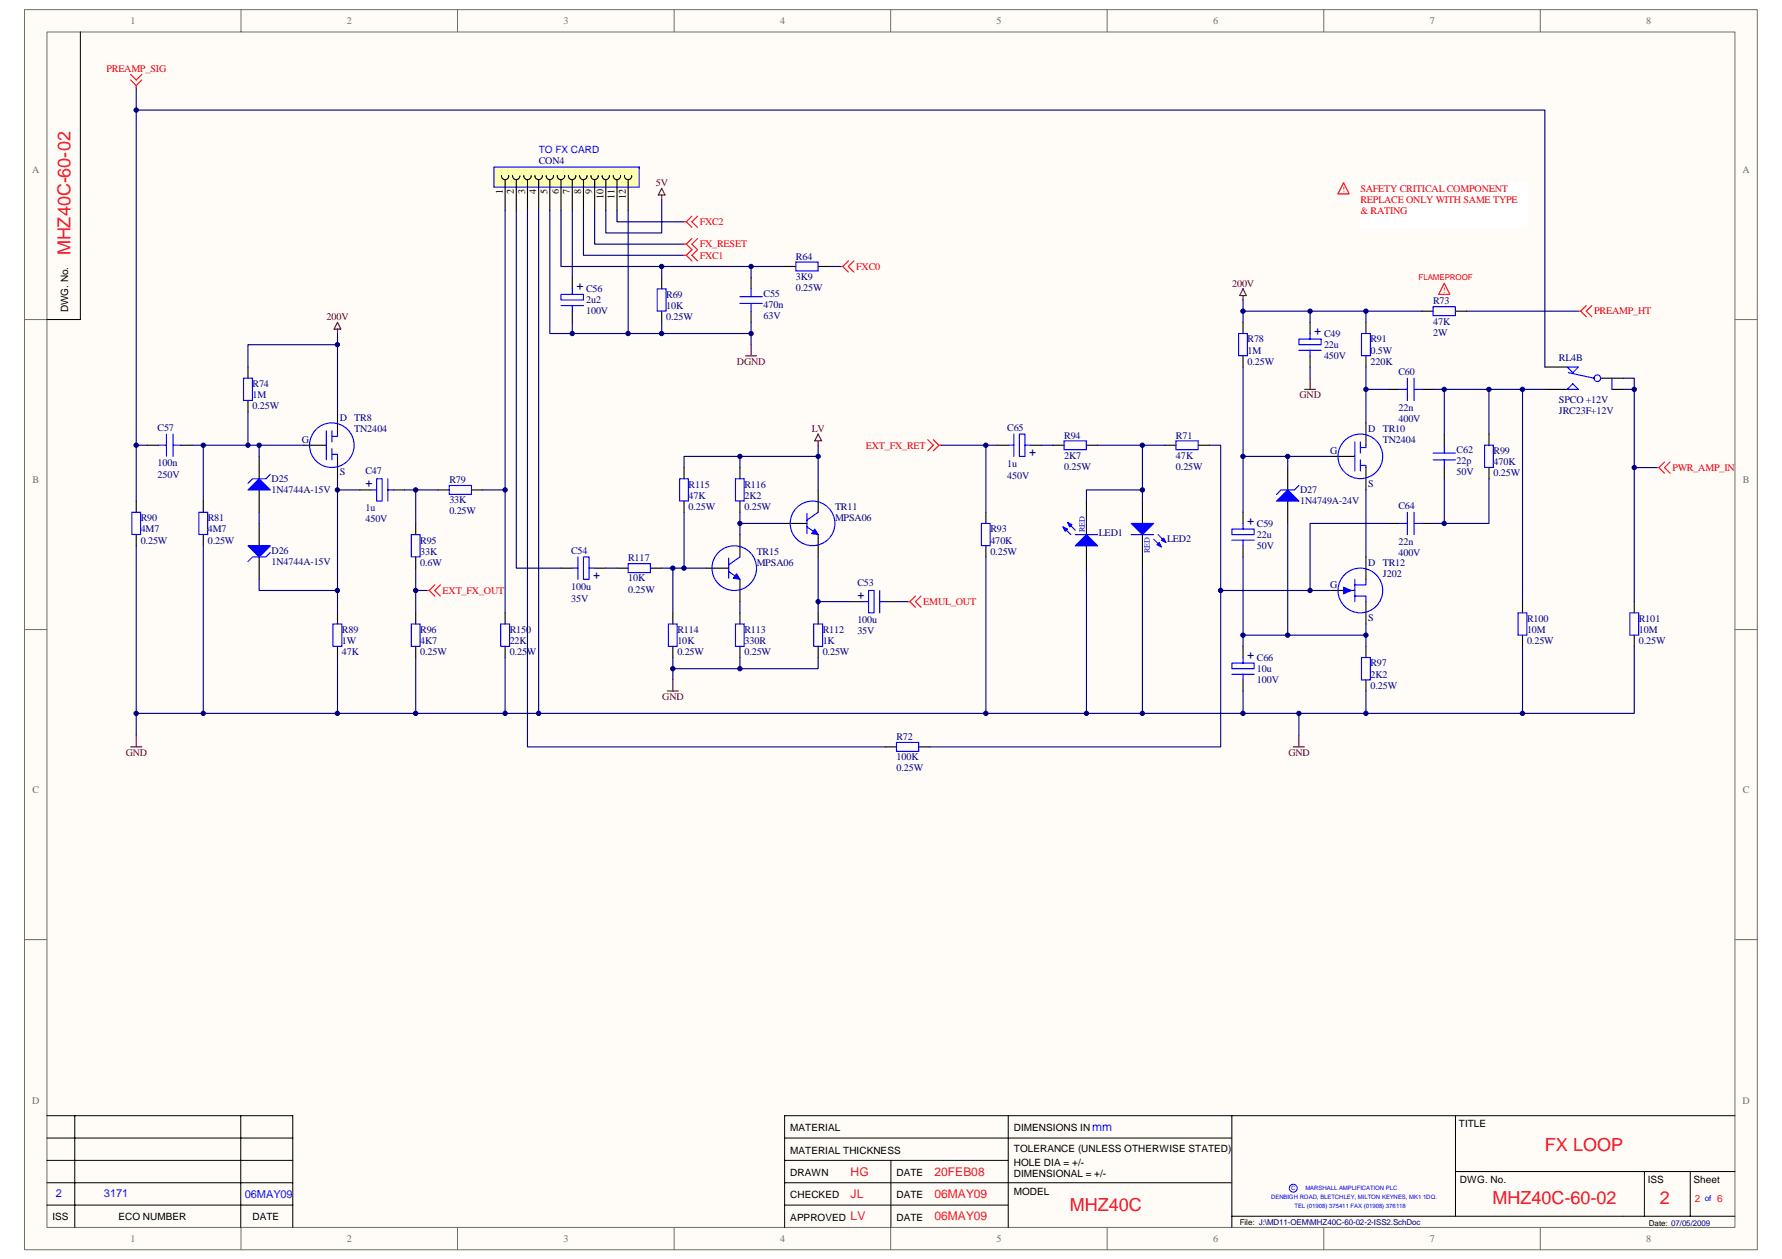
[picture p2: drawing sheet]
<svg xmlns="http://www.w3.org/2000/svg" width="297mm" height="210mm" viewBox="0 0 297 210" stroke-linecap="round" stroke-linejoin="round" font-family="sans-serif">
<path d="M4.1 1.6h288.8v206.8h-288.8z" fill="#fffcf8"/>
<path d="M4.1 1.6h288.8v206.8h-288.8z" fill="none" stroke="#706f64" stroke-width=".17"/>
<path d="M7.8 5.4h281.4v199.2h-281.4z" fill="#fffcf8"/>
<g fill="none" stroke="#706f64" stroke-width=".17">
<path d="M7.8 5.3h281.4v199.3h-281.4zM40.2 1.6v3.7M76.3 1.6v3.7M112.4 1.6v3.7M148.5 1.6v3.7M184.5 1.6v3.7M220.7 1.6v3.7M256.7 1.6v3.7M4.1 53.3h3.7M289.2 53.3h3.7M4.1 105h3.7M289.2 105h3.7"/>
<path d="M4.1 156.7h3.7M289.2 156.7h3.7M40.2 204.6v3.8M76.3 204.6v3.8M112.4 204.6v3.8M148.5 204.6v3.8M184.5 204.6v3.8M220.7 204.6v3.8M256.7 204.6v3.8"/>
</g>
<g fill="none" stroke="#000" stroke-width=".17">
<path d="M13.4 5.3v48h-5.6M7.8 186h41v18.6M7.8 189.7h41M7.8 193.5h41M7.8 197.2h41M12.5 186v18.6M40.1 186v18.6M130.8 189.7h74.5M130.8 193.5h37.3M130.8 197.2h74.5M148.5 193.5v11.1M168.1 186v18.6"/>
<path d="M205.3 186h-74.5v18.6M242.6 186v16.8M242.6 195.3h46.6M274.1 195.3v7.5M281.7 195.3v7.5M289.2 186h-83.9v18.6M7.8 200.9h41M130.8 200.9h37.3M205.3 202.8h83.9"/>
</g>
<path d="M214.9 198a.66 .66 0 0 1 1-.5 .66 .66 0 0 1 .1 1.1 .66 .66 0 0 1-1-.2l-.1-.3" fill="none" stroke="#00f" stroke-width=".17"/>
<path d="M82.3 27.9v3.3h24.2v-3.3z" fill-rule="evenodd" fill="#ffffb0" stroke="#00f" stroke-width=".19"/>
<g fill="none" stroke="#000" stroke-width=".19">
<path d="M83.6 29.3a.6 .6 0 0 0 .6 .7 .6 .6 0 0 0 .6-.7M84.2 30v5.1M85.4 29.3a.61 .61 0 0 0 .7 .7 .61 .61 0 0 0 .6-.7M86.1 30v5.1M87.3 29.3a.61 .61 0 0 0 .6 .7 .61 .61 0 0 0 .6-.7M87.9 30v5.1M89.2 29.3a.61 .61 0 0 0 .6 .7 .61 .61 0 0 0 .6-.7M89.8 30v5.1M91 29.3a.61 .61 0 0 0 .6 .7 .61 .61 0 0 0 .7-.7M91.6 30v5.1M92.9 29.3a.61 .61 0 0 0 .6 .7 .61 .61 0 0 0 .6-.7M93.5 30v5.1"/>
<path d="M94.8 29.3a.61 .61 0 0 0 .6 .7 .61 .61 0 0 0 .6-.7M95.4 30v5.1M96.6 29.3a.61 .61 0 0 0 .6 .7 .61 .61 0 0 0 .7-.7M97.3 30v5.1M98.5 29.3a.6 .6 0 0 0 .6 .7 .6 .6 0 0 0 .6-.7M99.1 30v5.1M100.4 29.3a.6 .6 0 0 0 .6 .7 .6 .6 0 0 0 .6-.7M101 30v5.1M102.2 29.3a.6 .6 0 0 0 .6 .7 .6 .6 0 0 0 .6-.7M102.8 30v5.1M104.1 29.3a.6 .6 0 0 0 .6 .7 .6 .6 0 0 0 .6-.7M104.7 30v5.1"/>
<path d="M95.4 46.3v1.9M95.4 51.9v1.8M110.3 46.3v1.9M110.3 51.9v1.8M125.2 46.3v1.9M125.2 51.9v1.8M130.8 44.4h1.8M136.4 44.4h1.8M207.2 53.7v1.9M207.2 59.3v1.9M218.4 53.7v1.9M218.4 59.3v1.9"/>
<path d="M227.7 53.7v1.9M227.7 59.3v1.9M237 51.9h1.9M242.6 51.9h1.9M24.6 74.2h1.8M30.2 74.2h1.8M41.3 61.2v1.9M41.3 66.8v1.8M50.7 74.2h3.7M56.3 68.6v3.8M56.3 76.1v3.7M114 78v1.8"/>
<path d="M123.3 78v1.8M166.2 74.2h1.9M171.8 74.2h1.8M175.5 74.2h1.9M181.1 74.2h1.9M214.6 78v3.7M222.1 76.1h3.7M227.7 70.5v3.7M227.7 78v3.7M231.4 64.9h1.9M237 64.9h1.9M240.7 72.4v1.8"/>
<path d="M240.7 78v1.8M248.2 72.4v1.8M248.2 78v1.8M257.5 64.9h3.7M257.5 61.2h3.7M266.8 63.1h3.7M268.7 64.9h1.8M22.7 83.5v1.9M22.7 89.1v1.9M33.9 83.5v1.9M33.9 89.1v1.9M60 81.7h1.8"/>
<path d="M65.6 81.7h1.8M73 81.7h1.9M78.6 81.7h1.9M93.5 94.7h1.9M99.1 94.7h1.9M102.8 94.7h1.9M108.4 94.7h1.9M114 83.5v1.9M117.7 94.7h3.8M123.3 83.5v1.9M123.3 89.1v3.8M123.3 96.6v3.7"/>
<path d="M130.8 87.3h3.7M136.4 81.7v3.7M136.4 89.1v3.8M181.1 83.5v5.6M181.1 91v3.7M190.4 83.5v3.8M190.4 89.1v5.6M207.2 85.4v1.9M207.2 91v1.9M214.6 83.5v3.8M222.1 98.4h3.7M227.7 92.9v3.7"/>
<path d="M231.4 87.3h1.9M237 87.3h1.9M56.3 102.2v1.8M56.3 107.8v1.8M112.2 102.2v1.8M112.2 107.8v1.8M123.3 102.2v1.8M123.3 107.8v1.8M136.4 102.2v1.8M136.4 107.8v1.8M142 100.3h1.8M147.6 100.3h1.8"/>
<path d="M207.2 107.8v1.8M207.2 113.3v1.9M227.7 100.3v3.7M227.7 107.8v1.8M227.7 113.3v1.9M253.8 100.3v1.9M253.8 105.9v1.9M272.4 100.3v1.9M272.4 105.9v1.9M147.6 124.5h1.8M153.2 124.5h1.8"/>
</g>
<g fill="none" stroke="#00f" stroke-width=".19">
<path d="M93.5 49.1h3.8v.9h-3.8zM93.5 50.9h3.8M95.4 48.2v.9M95.4 50.9v1M109.6 48.2h1.4v3.7h-1.4zM123.3 50.6h3.8M123.3 49.5h3.8M125.2 48.2v1.3M125.2 50.6v1.3M132.6 43.7h3.8v1.5h-3.8zM206.5 55.6h1.4v3.7h-1.4zM216.5 58.4h3.7"/>
<path d="M216.5 56.5h3.7v1h-3.7zM218.4 55.6v.9M218.4 58.4v.9M226.9 55.6h1.5v3.7h-1.5zM238.9 51.1h3.7v1.5h-3.7zM26.4 74.2h1.3M27.7 72.4v3.7M28.8 72.4v3.7M28.8 74.2h1.4M40.6 63.1h1.5v3.7h-1.5zM54.4 71.8v4.9M55.3 75.7h1v.4"/>
<path d="M55.3 71.8v1.9M55.3 74.8v1.9M56.3 72.4v.3h-1M62.8 79.8h.9v3.7h-.9zM64.6 79.8v3.7M113.3 79.8h1.4v3.7h-1.4zM122.6 79.8h1.5v3.7h-1.5zM168.1 74.2h.9M169 72.4v3.7M169.9 72.4h1v3.7h-1zM170.9 74.2h.9M177.4 73.5h3.7v1.5h-3.7z"/>
<path d="M225.8 73.7v4.8M226.8 77.6h.9v.4M226.8 73.7v1.8M226.8 76.7v1.8M227.7 74.2v.4h-.9M233.3 64.9h1.3M234.6 63.1v3.7M235.7 63.1v3.7M235.7 64.9h1.3M238.9 75.5h3.7M238.9 76.7h3.7M240.7 74.2v1.3"/>
<path d="M240.7 76.7v1.3M247.5 74.2h1.4v3.7h-1.4zM261.2 61.2h1.9l-.9 .9zM261.2 64.9l1-.9 .9 .9zM261.4 62.1l4.3 1M268.7 63.1v1.8M22 85.4h1.4v3.7h-1.4zM33.1 85.4h1.5v3.7h-1.5zM61.8 81.7h1M64.6 81.7h1M74.9 80.9h3.7v1.5h-3.7zM95.4 94.7h.9"/>
<path d="M96.3 92.9v3.7M97.3 92.9h.9v3.7h-.9zM98.2 94.7h.9M104.7 94h3.7v1.5h-3.7zM121.5 95.3l1.8 1.3M121.5 93v3.4M123.3 92.9l-1.8 1.3M134.5 87.8l1.9 1.3M134.5 85.6v3.4M136.4 85.4l-1.9 1.3M144.8 98.4h.9v3.8h-.9zM146.6 98.4v3.8"/>
<path d="M177.2 87.8l1.3 1.3M177.9 87.1l1.3 1.3M179.2 89.1h3.8M188.6 89.1h3.7M192.3 89.9l1.3 1.3M193 89.1l1.3 1.3M205.3 88.2h3.8v.9h-3.8zM205.3 90.1h3.8M207.2 87.3v.9M207.2 90.1v.9M216.5 80.9l-.7 .8h-2.3l-.7 .7M225.8 99.4h1.9v.9"/>
<path d="M225.8 96.6v3.7M227.7 96.6v.9h-1.9M233.3 87.3h1.3M234.6 85.4v3.7M235.7 85.4v3.7M235.7 87.3h1.3M55.5 104h1.5v3.8h-1.5zM111.4 104h1.5v3.8h-1.5zM122.6 104h1.5v3.8h-1.5zM135.6 104h1.5v3.8h-1.5zM143.8 100.3h1M146.6 100.3h1"/>
<path d="M205.3 110.6h3.8v.9h-3.8zM205.3 112.4h3.8M207.2 109.6v1M207.2 112.4v.9M226.9 109.6h1.5v3.7h-1.5zM253 102.2h1.5v3.7h-1.5zM271.7 102.2h1.5v3.7h-1.5zM149.4 123.8h3.7v1.5h-3.7z"/>
<circle cx="55.3" cy="74.2" r="3.7"/>
<circle cx="226.8" cy="76.1" r="3.7"/>
<circle cx="266.3" cy="63.1" r=".55"/>
<circle cx="122.4" cy="94.7" r="3.7"/>
<circle cx="135.4" cy="87.3" r="3.7"/>
<circle cx="226.8" cy="98.4" r="3.7"/>
</g>
<g fill="none" stroke="#000080" stroke-width=".19">
<path d="M22.7 14.6v3.8M84.2 35.1v46.6h-3.7M86.1 35.1v59.6h7.4M87.9 35.1v89.4h59.7M89.8 35.1v83.8h74.5M91.6 35.1v20.5h13.1v-20.5M93.5 35.1v9.3h37.3M95.4 35.1v11.2M97.3 35.1v7.5h16.7M99.1 35.1v5.6h14.9M102.8 35.1v1.9h11.2M110.3 33.3v5.5h-9.3v-3.7"/>
<path d="M56.3 55.6v1.9M95.4 53.7v1.9M104.7 55.6h5.6M110.3 53.7v1.9h14.9v-1.9M110.3 44.4v1.9M125.2 44.4v1.9M125.2 55.6v1.9M138.2 44.4h1.9M207.2 53.7v-1.8h11.2v1.8M207.2 50v1.9M218.4 51.9h9.3v1.8M227.7 51.9h9.3"/>
<path d="M244.5 51.9h18.6M24.6 74.2h-1.9v9.3M32 74.2h18.7M33.9 74.2v9.3M41.3 61.2v-3.7h15v11.1M41.3 68.6v5.6M43.2 74.2v1.9M56.3 79.8v22.4M114 78v-1.9h9.3v1.9M123.3 76.1h13.1v5.6M136.4 74.2v1.9M156.9 74.2h9.3"/>
<path d="M164.3 74.2v11.2M173.6 74.2h1.9M183 74.2h11.2M190.4 74.2v7.5M201.6 74.2h1.9v50.3h-48.5M207.2 61.2v14.9M214.6 76.1v1.9M218.4 61.2v1.9M222.1 76.1h-14.9v9.3M227.7 61.2v3.7M231.4 64.9h-3.7v5.6M238.9 64.9h1.8v7.5"/>
<path d="M240.7 79.8v7.5h-1.8M240.7 64.9h7.5v7.5M248.2 79.8v7.5h-7.5M248.2 64.9h5.6M257.5 64.9h-3.7v35.4M257.5 61.2v-42.8h-234.8v55.8M270.5 63.1h1.9v1.8h-1.9M272.4 64.9v13.1M276.1 78h-3.7v22.3M22.7 91v27.9h11.2M33.9 91v27.9h22.4M43.2 96.6v1.8h13.1"/>
<path d="M43.2 85.4v1.9M56.3 81.7h3.7M67.4 81.7h5.6M69.3 81.7v5.6M69.3 94.7v7.5M69.3 98.4h1.9M84.2 81.7v20.5M101 94.7h1.8M110.3 94.7h1.9v7.5M114 85.4v9.3h-1.8M114 94.7h3.7M123.3 85.4v1.9"/>
<path d="M130.8 87.3h-7.5v1.8M136.4 92.9v9.3M164.3 92.9v26h16.8v-24.2M181.1 83.5v-1.8h9.3v1.8M190.4 94.7v24.2h-9.3M203.5 98.4h18.6M207.2 92.9v14.9M214.6 87.3v18.6M227.7 81.7v11.2M231.4 87.3h-13v11.1M22.7 118.9v3.8M56.3 109.6v9.3h33.5"/>
<path d="M69.3 109.6v9.3M84.2 109.6v9.3M112.2 109.6v3.7M123.3 109.6v1.9h-11.1M123.3 100.3v1.9M136.4 109.6v1.9h-13.1M136.4 100.3h5.6M149.4 100.3h1.9M190.4 118.9h16.8M207.2 115.2v3.7h20.5M207.2 105.9h20.5M216.5 118.9v3.8"/>
<path d="M227.7 104v3.8M253.8 107.8v11.1h-26.1v-3.7M272.4 107.8v11.1h-18.6"/>
</g>
<g fill="none" stroke="#800000" stroke-width=".19">
<path d="M110.3 31.4l.5 1.1h-1.1zM110.3 32.5v.8M56.3 53.7l.5 1.2h-1.1zM56.3 54.9v.7M124.3 59.3h1.8M125.2 57.5v1.8M207.2 48.2l.5 1.1h-1.1zM207.2 49.3v.7M136.4 72.4l.5 1.1h-1.1zM136.4 73.5v.7M217.4 64.9h1.9M218.4 63.1v1.8"/>
<path d="M111.2 115.2h1.9M112.2 113.3v1.9M21.8 124.5h1.8M22.7 122.7v1.8M215.6 124.5h1.8M216.5 122.7v1.8"/>
</g>
<g fill="none" stroke="#f00" stroke-width=".19">
<path d="M21.8 12.4l.9 .9 .9-.9M21.8 13.3l.9 1M22.7 14.3v.3M23.6 13.3l-.9 1M114 37h.4M114.4 37l.9 .9M115.3 36l-.9 1M115.3 39.8l-.9 .9M116.3 36l-1 1 1 .9M116.3 39.8l-1 .9 1 .9-1 1 1 .9M224 30.5l.9 1.8h-1.9zM114 40.7h.4"/>
<path d="M114 42.6h.4M114.4 40.7l.9 .9-.9 1M114.4 42.6l.9 .9M140.1 44.4h.4M140.5 44.4l.9 1M141.4 43.5l-.9 .9M142.3 43.5l-.9 .9 .9 1M240.7 47.2l1 1.9h-1.9zM263.1 51.9h.4M263.5 51.9l.9 .9M264.4 50.9l-.9 1M265.3 50.9l-.9 1 .9 .9"/>
<path d="M154.6 73.3l1 .9-1 1M155.6 73.3l.9 .9M156.5 74.2l-.9 1M156.5 74.2h.4M276.1 78h.4M276.5 78l.9 .9M277.4 77l-.9 1M278.4 77l-1 1 1 .9M71.2 98.4h.3M71.5 98.4l1 1M72.5 97.5l-1 .9M73.4 97.5l-.9 .9 .9 1"/>
<path d="M152.6 99.4l-.9 .9M153.5 99.4l-.9 .9 .9 .9M151.3 100.3h.4M151.7 100.3l.9 .9"/>
</g>
<g fill="#00f" stroke="#00f" stroke-width=".19">
<path d="M179.2 91l1.9-1.9 1.9 1.9z"/>
<path d="M177.9 87.1l.8 .4-.4 .3z"/>
<path d="M177.2 87.8l.7 .4-.3 .4z"/>
<path d="M188.6 87.3h3.7l-1.9 1.8z"/>
<path d="M193.2 90.4l.4 .8-.8-.4z"/>
<path d="M193.6 90.1l.4-.4 .3 .7z"/>
<path d="M214.6 81.7l1.9 1.8h-3.7z"/>
</g>
<g fill="#00f" stroke="#00f" stroke-width=".17">
<path d="M135.8 88.2l.6 .9-1.1-.1z"/>
<path d="M122.8 95.7l.5 .9-1.1-.2z"/>
<path d="M224 97.9l1.3 .5-1.3 .6z"/>
</g>
<path d="M226.8 30.5h27.9v7.4h-27.9z" fill="#fff"/>
<path d="M226.8 30.5h27.9v7.4h-27.9z" fill="none" stroke="#fff" stroke-width=".17"/>
<g fill="none" stroke="#000" stroke-width=".19">
<path d="M43.2 76.1v3.7M194.2 74.2h1.8M199.7 74.2h1.9M43.2 81.7v3.7M43.2 87.3v3.7M43.2 92.9v3.7M69.3 87.3v1.8M69.3 92.9v1.8M164.3 85.4v1.9M164.3 91v1.9M69.3 102.2v1.8M69.3 107.8v1.8"/>
<path d="M84.2 102.2v1.8M84.2 107.8v1.8"/>
</g>
<path d="M45.1 79.1l-.8 .7h-2.2l-.8 .8M196 73.5h3.7v1.5h-3.7zM45.1 92.1l-.8 .8h-2.2l-.8 .7M68.6 89.1h1.4v3.7h-1.4zM163.6 87.3h1.5v3.7h-1.5zM68.6 104h1.4v3.8h-1.4zM83.5 104h1.4v3.8h-1.4z" fill="none" stroke="#00f" stroke-width=".19"/>
<g fill="#00f" stroke="#00f" stroke-width=".19">
<path d="M43.2 79.8l1.9 1.9h-3.8z"/>
<path d="M41.3 91h3.8l-1.9 1.9z"/>
</g>
<g fill="#000080" stroke="#000080" stroke-width=".17">
<circle cx="22.7" cy="118.9" r=".36"/>
<circle cx="22.7" cy="74.2" r=".37"/>
<circle cx="22.7" cy="18.3" r=".37"/>
<circle cx="33.9" cy="118.9" r=".36"/>
<circle cx="33.9" cy="74.2" r=".36"/>
<circle cx="41.3" cy="74.2" r=".36"/>
<circle cx="43.2" cy="74.2" r=".36"/>
<circle cx="56.2" cy="118.9" r=".36"/>
<circle cx="56.2" cy="98.4" r=".36"/>
<circle cx="56.2" cy="81.7" r=".36"/>
<circle cx="56.2" cy="57.5" r=".36"/>
<circle cx="69.3" cy="118.9" r=".36"/>
<circle cx="69.3" cy="98.4" r=".37"/>
<circle cx="69.3" cy="81.7" r=".37"/>
<circle cx="84.2" cy="118.9" r=".36"/>
<circle cx="84.2" cy="81.7" r=".36"/>
<circle cx="89.8" cy="118.9" r=".36"/>
<circle cx="95.4" cy="55.6" r=".36"/>
<circle cx="104.7" cy="55.6" r=".36"/>
<circle cx="110.3" cy="55.6" r=".37"/>
<circle cx="110.3" cy="44.4" r=".37"/>
<circle cx="112.2" cy="111.5" r=".37"/>
<circle cx="112.2" cy="94.7" r=".37"/>
<circle cx="114" cy="94.7" r=".37"/>
<circle cx="123.3" cy="111.5" r=".36"/>
<circle cx="123.3" cy="87.3" r=".36"/>
<circle cx="123.3" cy="76.1" r=".36"/>
<circle cx="125.2" cy="55.6" r=".36"/>
<circle cx="125.2" cy="44.4" r=".36"/>
<circle cx="136.4" cy="100.3" r=".36"/>
<circle cx="136.4" cy="76.1" r=".36"/>
<circle cx="164.3" cy="118.9" r=".36"/>
<circle cx="164.3" cy="74.2" r=".36"/>
<circle cx="181.1" cy="118.9" r=".36"/>
<circle cx="190.4" cy="118.9" r=".36"/>
<circle cx="190.4" cy="81.7" r=".36"/>
<circle cx="190.4" cy="74.2" r=".36"/>
<circle cx="203.5" cy="98.4" r=".37"/>
<circle cx="207.2" cy="118.9" r=".36"/>
<circle cx="207.2" cy="105.9" r=".37"/>
<circle cx="207.2" cy="76.1" r=".37"/>
<circle cx="207.2" cy="51.9" r=".37"/>
<circle cx="214.6" cy="105.9" r=".36"/>
<circle cx="214.6" cy="76.1" r=".36"/>
<circle cx="216.5" cy="118.9" r=".36"/>
<circle cx="218.4" cy="98.4" r=".36"/>
<circle cx="218.4" cy="51.9" r=".36"/>
<circle cx="227.7" cy="118.9" r=".36"/>
<circle cx="227.7" cy="105.9" r=".36"/>
<circle cx="227.7" cy="64.9" r=".36"/>
<circle cx="227.7" cy="51.9" r=".36"/>
<circle cx="240.7" cy="87.3" r=".36"/>
<circle cx="240.7" cy="64.9" r=".36"/>
<circle cx="248.2" cy="64.9" r=".37"/>
<circle cx="253.8" cy="118.9" r=".36"/>
<circle cx="253.8" cy="64.9" r=".37"/>
<circle cx="272.4" cy="78" r=".36"/>
<circle cx="272.4" cy="64.9" r=".36"/>
</g>
<g font-size="3" fill="#ee0e22">
<text x="11.8" y="42.6" transform="rotate(-90 11.8 42.6)">MHZ40C-60-02</text>
<text x="257.5" y="191.9">FX LOOP</text>
<text x="178.3" y="201.9">MHZ40C</text>
<text x="248.8" y="200.8">MHZ40C-60-02</text>
<text x="276.7" y="200.8">2</text>
</g>
<g font-size="2" fill="#000080">
<text x="97.2" y="48.4" transform="rotate(-90 97.2 48.4)">+</text>
<text x="220.2" y="55.9" transform="rotate(-90 220.2 55.9)">+</text>
<text x="171.6" y="76.1">+</text>
<text x="60.9" y="81.3">+</text>
<text x="209.1" y="87.5" transform="rotate(-90 209.1 87.5)">+</text>
<text x="98.9" y="96.5">+</text>
<text x="142.9" y="99.9">+</text>
<text x="209.1" y="109.9" transform="rotate(-90 209.1 109.9)">+</text>
</g>
<text font-size="2" fill="#00f" x="182.1" y="188.6">mm</text>
<g font-size="2" fill="#ee0e22">
<text x="141.8" y="196">HG</text>
<text x="155.8" y="196">20FEB08</text>
<text x="141.8" y="199.7">JL</text>
<text x="141.8" y="203.5">LV</text>
<text x="155.8" y="199.7">06MAY09</text>
<text x="155.8" y="203.5">06MAY09</text>
</g>
<g font-size="1.8" fill="#00f">
<text x="9.3" y="199.6">2</text>
<text x="17.3" y="199.6">3171</text>
<text x="40.8" y="199.8">06MAY09</text>
</g>
<g font-size="1.7" fill="#706f64">
<text x="21.7" y="4">1</text>
<text x="57.8" y="4">2</text>
<text x="93.9" y="4">3</text>
<text x="130" y="4">4</text>
<text x="166.1" y="4">5</text>
<text x="202.2" y="4">6</text>
<text x="238.3" y="4">7</text>
<text x="274.4" y="4">8</text>
<text x="5.4" y="28.9">A</text>
<text x="290.5" y="28.9">A</text>
<text x="5.4" y="80.6">B</text>
<text x="290.5" y="80.6">B</text>
<text x="5.4" y="132.3">C</text>
<text x="290.5" y="132.3">C</text>
<text x="5.4" y="184">D</text>
<text x="290.5" y="184">D</text>
<text x="21.7" y="207">1</text>
<text x="57.8" y="207">2</text>
<text x="93.9" y="207">3</text>
<text x="130" y="207">4</text>
<text x="166.1" y="207">5</text>
<text x="202.2" y="207">6</text>
<text x="238.3" y="207">7</text>
<text x="274.4" y="207">8</text>
</g>
<g font-size="1.7" fill="#f00">
<text x="17.7" y="12">PREAMP_SIG</text>
<text x="226.8" y="31.9">SAFETY CRITICAL COMPONENT</text>
<text x="226.8" y="33.8">REPLACE ONLY WITH SAME TYPE</text>
<text x="226.8" y="35.7">&amp; RATING</text>
<text x="116.6" y="37.5">FXC2</text>
<text x="116.6" y="41.3">FX_RESET</text>
<text x="116.6" y="43.1">FXC1</text>
<text x="142.7" y="45">FXC0</text>
<text x="265.7" y="52.4">PREAMP_HT</text>
<text x="144.3" y="74.8">EXT_FX_RET</text>
<text x="278.8" y="78.5">PWR_AMP_IN</text>
<text x="73.8" y="99">EXT_FX_OUT</text>
<text x="153.9" y="100.9">EMUL_OUT</text>
</g>
<g font-size="1.7" fill="#000080">
<text x="89.8" y="27.3">CON4</text>
<text x="132.7" y="46.7">3K9</text>
<text x="132.7" y="43.3">R64</text>
<text x="97.7" y="48.7">C56</text>
<text x="97.7" y="50.6">2u2</text>
<text x="97.7" y="52.4">100V</text>
<text x="111.1" y="51.5">10K</text>
<text x="111.1" y="53.4">0.25W</text>
<text x="111.1" y="49.6">R69</text>
<text x="127.3" y="49.4">C55</text>
<text x="127.3" y="51.3">470n</text>
<text x="127.3" y="53.2">63V</text>
<text x="132.7" y="48.5">0.25W</text>
<text x="238.9" y="50.8">R73</text>
<text x="208" y="58.9">1M</text>
<text x="208" y="57.1">R78</text>
<text x="220.7" y="58">22u</text>
<text x="220.7" y="59.9">450V</text>
<text x="220.7" y="56.2">C49</text>
<text x="228.4" y="58.9">0.5W</text>
<text x="228.4" y="57.1">R91</text>
<text x="238.9" y="54.1">47K</text>
<text x="238.9" y="56">2W</text>
<text x="42.1" y="64.5">R74</text>
<text x="208" y="60.8">0.25W</text>
<text x="228.4" y="60.8">220K</text>
<text x="233.1" y="62.5">C60</text>
<text x="259.9" y="60.2">RL4B</text>
<text x="26.3" y="71.8">C57</text>
<text x="42.1" y="66.4">1M</text>
<text x="42.1" y="68.3">0.25W</text>
<text x="56.6" y="70.1">D</text>
<text x="59.1" y="70.1">TR8</text>
<text x="59.1" y="72">TN2404</text>
<text x="167.9" y="71.8">C65</text>
<text x="228.1" y="72">D</text>
<text x="230.5" y="72">TR10</text>
<text x="233.1" y="68.5">22n</text>
<text x="233.1" y="70.3">400V</text>
<text x="259.9" y="67.1">SPCO +12V</text>
<text x="259.9" y="69">JRC23F+12V</text>
<text x="26.3" y="77.8">100n</text>
<text x="50.3" y="73.9">G</text>
<text x="167.9" y="77.9">1u</text>
<text x="177.4" y="76.5">2K7</text>
<text x="177.4" y="73.1">R94</text>
<text x="196" y="76.5">47K</text>
<text x="196" y="73.1">R71</text>
<text x="221.7" y="75.7">G</text>
<text x="230.5" y="73.9">TN2404</text>
<text x="242.8" y="77.4">22p</text>
<text x="242.8" y="75.5">C62</text>
<text x="249" y="77.6">470K</text>
<text x="249" y="75.7">R99</text>
<text x="26.3" y="79.6">250V</text>
<text x="45.3" y="82.2">1N4744A-15V</text>
<text x="45.3" y="80.4">D25</text>
<text x="56.6" y="79.2">S</text>
<text x="60.9" y="79.1">C47</text>
<text x="74.9" y="83.9">33K</text>
<text x="74.9" y="80.6">R79</text>
<text x="114.8" y="83.2">47K</text>
<text x="114.8" y="81.3">R115</text>
<text x="124.1" y="83.2">2K2</text>
<text x="124.1" y="81.3">R116</text>
<text x="167.9" y="79.8">450V</text>
<text x="177.4" y="78.3">0.25W</text>
<text x="196" y="78.3">0.25W</text>
<text x="216.7" y="82.2">D27</text>
<text x="228.1" y="81.1">S</text>
<text x="242.8" y="79.2">50V</text>
<text x="249" y="79.4">0.25W</text>
<text x="23.5" y="88.8">4M7</text>
<text x="23.5" y="86.9">R90</text>
<text x="34.6" y="88.8">4M7</text>
<text x="34.6" y="86.9">R81</text>
<text x="60.9" y="85.2">1u</text>
<text x="60.9" y="87.1">450V</text>
<text x="74.9" y="85.8">0.25W</text>
<text x="114.8" y="85">0.25W</text>
<text x="124.1" y="85">0.25W</text>
<text x="139.2" y="85">TR11</text>
<text x="139.2" y="86.9">MPSA06</text>
<text x="165.1" y="88.8">R93</text>
<text x="183.2" y="89.4">LED1</text>
<text x="209.5" y="87.8">C59</text>
<text x="209.5" y="89.7">22u</text>
<text x="216.7" y="84.1">1N4749A-24V</text>
<text x="233.1" y="84.8">C64</text>
<text x="23.5" y="90.6">0.25W</text>
<text x="34.6" y="90.6">0.25W</text>
<text x="45.3" y="94.1">1N4744A-15V</text>
<text x="45.3" y="92.3">D26</text>
<text x="70.1" y="92.5">33K</text>
<text x="70.1" y="94.3">0.6W</text>
<text x="70.1" y="90.6">R95</text>
<text x="95.2" y="92.3">C54</text>
<text x="104.7" y="93.6">R117</text>
<text x="126.1" y="92.5">TR15</text>
<text x="126.1" y="94.3">MPSA06</text>
<text x="165.1" y="90.6">470K</text>
<text x="165.1" y="92.5">0.25W</text>
<text x="194.5" y="90.4">LED2</text>
<text x="209.5" y="91.5">50V</text>
<text x="228.1" y="94.3">D</text>
<text x="230.5" y="94.3">TR12</text>
<text x="233.1" y="90.8">22n</text>
<text x="233.1" y="92.7">400V</text>
<text x="95.2" y="98.4">100u</text>
<text x="95.2" y="100.3">35V</text>
<text x="104.7" y="96.9">10K</text>
<text x="104.7" y="98.8">0.25W</text>
<text x="142.9" y="97.7">C53</text>
<text x="221.7" y="98.1">G</text>
<text x="230.5" y="96.2">J202</text>
<text x="57" y="105.5">R89</text>
<text x="57" y="107.4">1W</text>
<text x="70.1" y="107.4">4K7</text>
<text x="70.1" y="105.5">R96</text>
<text x="85" y="107.4">22K</text>
<text x="85" y="105.5">R150</text>
<text x="112.9" y="107.4">10K</text>
<text x="112.9" y="105.5">R114</text>
<text x="124.1" y="107.4">330R</text>
<text x="124.1" y="105.5">R113</text>
<text x="137.1" y="107.4">1K</text>
<text x="137.1" y="105.5">R112</text>
<text x="142.9" y="103.8">100u</text>
<text x="142.9" y="105.7">35V</text>
<text x="228.1" y="103.5">S</text>
<text x="254.5" y="105.5">10M</text>
<text x="254.5" y="107.4">0.25W</text>
<text x="254.5" y="103.7">R100</text>
<text x="273.2" y="105.5">10M</text>
<text x="273.2" y="107.4">0.25W</text>
<text x="273.2" y="103.7">R101</text>
<text x="57" y="109.2">47K</text>
<text x="70.1" y="109.2">0.25W</text>
<text x="85" y="109.2">0.25W</text>
<text x="112.9" y="109.2">0.25W</text>
<text x="124.1" y="109.2">0.25W</text>
<text x="137.1" y="109.2">0.25W</text>
<text x="209.5" y="112">10u</text>
<text x="209.5" y="113.9">100V</text>
<text x="209.5" y="110.2">C66</text>
<text x="228.4" y="113">2K2</text>
<text x="228.4" y="111.1">R97</text>
<text x="228.4" y="114.8">0.25W</text>
<text x="149.4" y="123.4">R72</text>
<text x="149.4" y="126.7">100K</text>
<text x="149.4" y="128.6">0.25W</text>
</g>
<text font-size="1.7" fill="#00f" x="89.8" y="25.5">TO FX CARD</text>
<g font-size="1.7">
<text x="83.8" y="32.3" transform="rotate(-90 83.8 32.3)">1</text>
<text x="85.7" y="32.3" transform="rotate(-90 85.7 32.3)">2</text>
<text x="87.5" y="32.3" transform="rotate(-90 87.5 32.3)">3</text>
<text x="89.4" y="32.3" transform="rotate(-90 89.4 32.3)">4</text>
<text x="91.2" y="32.3" transform="rotate(-90 91.2 32.3)">5</text>
<text x="93.1" y="32.3" transform="rotate(-90 93.1 32.3)">6</text>
<text x="95" y="32.3" transform="rotate(-90 95 32.3)">7</text>
<text x="96.9" y="32.3" transform="rotate(-90 96.9 32.3)">8</text>
<text x="98.7" y="32.3" transform="rotate(-90 98.7 32.3)">9</text>
<text x="100.6" y="33.2" transform="rotate(-90 100.6 33.2)">10</text>
<text x="102.4" y="33.2" transform="rotate(-90 102.4 33.2)">11</text>
<text x="104.3" y="33.2" transform="rotate(-90 104.3 33.2)">12</text>
<text x="11.3" y="52.1" transform="rotate(-90 11.3 52.1)">DWG. No.</text>
<text x="131.7" y="188.6">MATERIAL</text>
<text x="169" y="188.6">DIMENSIONS IN</text>
<text x="169" y="192">TOLERANCE (UNLESS OTHERWISE STATED)</text>
<text x="243.2" y="187.9">TITLE</text>
<text x="131.7" y="192.4">MATERIAL THICKNESS</text>
<text x="131.7" y="196.1">DRAWN</text>
<text x="149.4" y="196.1">DATE</text>
<text x="169" y="194.4">HOLE DIA = +/-</text>
<text x="169" y="196.3">DIMENSIONAL = +/-</text>
<text x="243.3" y="197.2">DWG. No.</text>
<text x="274.7" y="197.2">ISS</text>
<text x="282.3" y="197.2">Sheet</text>
<text x="8.7" y="203.3">ISS</text>
<text x="19.7" y="203.3">ECO NUMBER</text>
<text x="42.1" y="203.3">DATE</text>
<text x="131.7" y="199.8">CHECKED</text>
<text x="131.7" y="203.5">APPROVED</text>
<text x="149.4" y="199.8">DATE</text>
<text x="149.4" y="203.5">DATE</text>
<text x="169" y="199.2">MODEL</text>
</g>
<g font-size="1.7" fill="#800000">
<text x="109.3" y="31">5V</text>
<text x="205.4" y="47.8">200V</text>
<text x="54.4" y="53.4">200V</text>
<text x="122.8" y="60.8">DGND</text>
<text x="135.3" y="72">LV</text>
<text x="216.6" y="66.4">GND</text>
<text x="110.4" y="116.7">GND</text>
<text x="21" y="126">GND</text>
<text x="214.8" y="126">GND</text>
</g>
<g font-size="1.7" fill="#ee0e22">
<text x="282.5" y="200.4">2</text>
<text x="286.2" y="200.4">6</text>
</g>
<g font-size="1.3" fill="#f00">
<text x="223.8" y="32">!</text>
<text x="236.5" y="46.6">FLAMEPROOF</text>
<text x="240.6" y="48.8">!</text>
</g>
<g font-size="1.3" fill="#00f">
<text x="180.8" y="88.8" transform="rotate(-90 180.8 88.8)">RED</text>
<text x="191.7" y="92.2" transform="rotate(-90 191.7 92.2)">RED</text>
<text x="284.2" y="200.3">of</text>
</g>
<g font-size="1.3">
<text x="206.6" y="204.2">File: J:\MD11-OEM\MHZ40C-60-02-2-ISS2.SchDoc</text>
<text x="274.8" y="204.4">Date: 07/05/2009</text>
</g>
<g font-size="1" fill="#00f">
<text x="211.9" y="200">DENBIGH ROAD, BLETCHLEY, MILTON KEYNES, MK1 1DQ.</text>
<text x="215.2" y="198.5">C</text>
<text x="215.8" y="201.4">TEL (01908) 375411 FAX (01908) 376118</text>
<text x="217.6" y="198.5">MARSHALL AMPLIFICATION PLC</text>
</g>
</svg>
